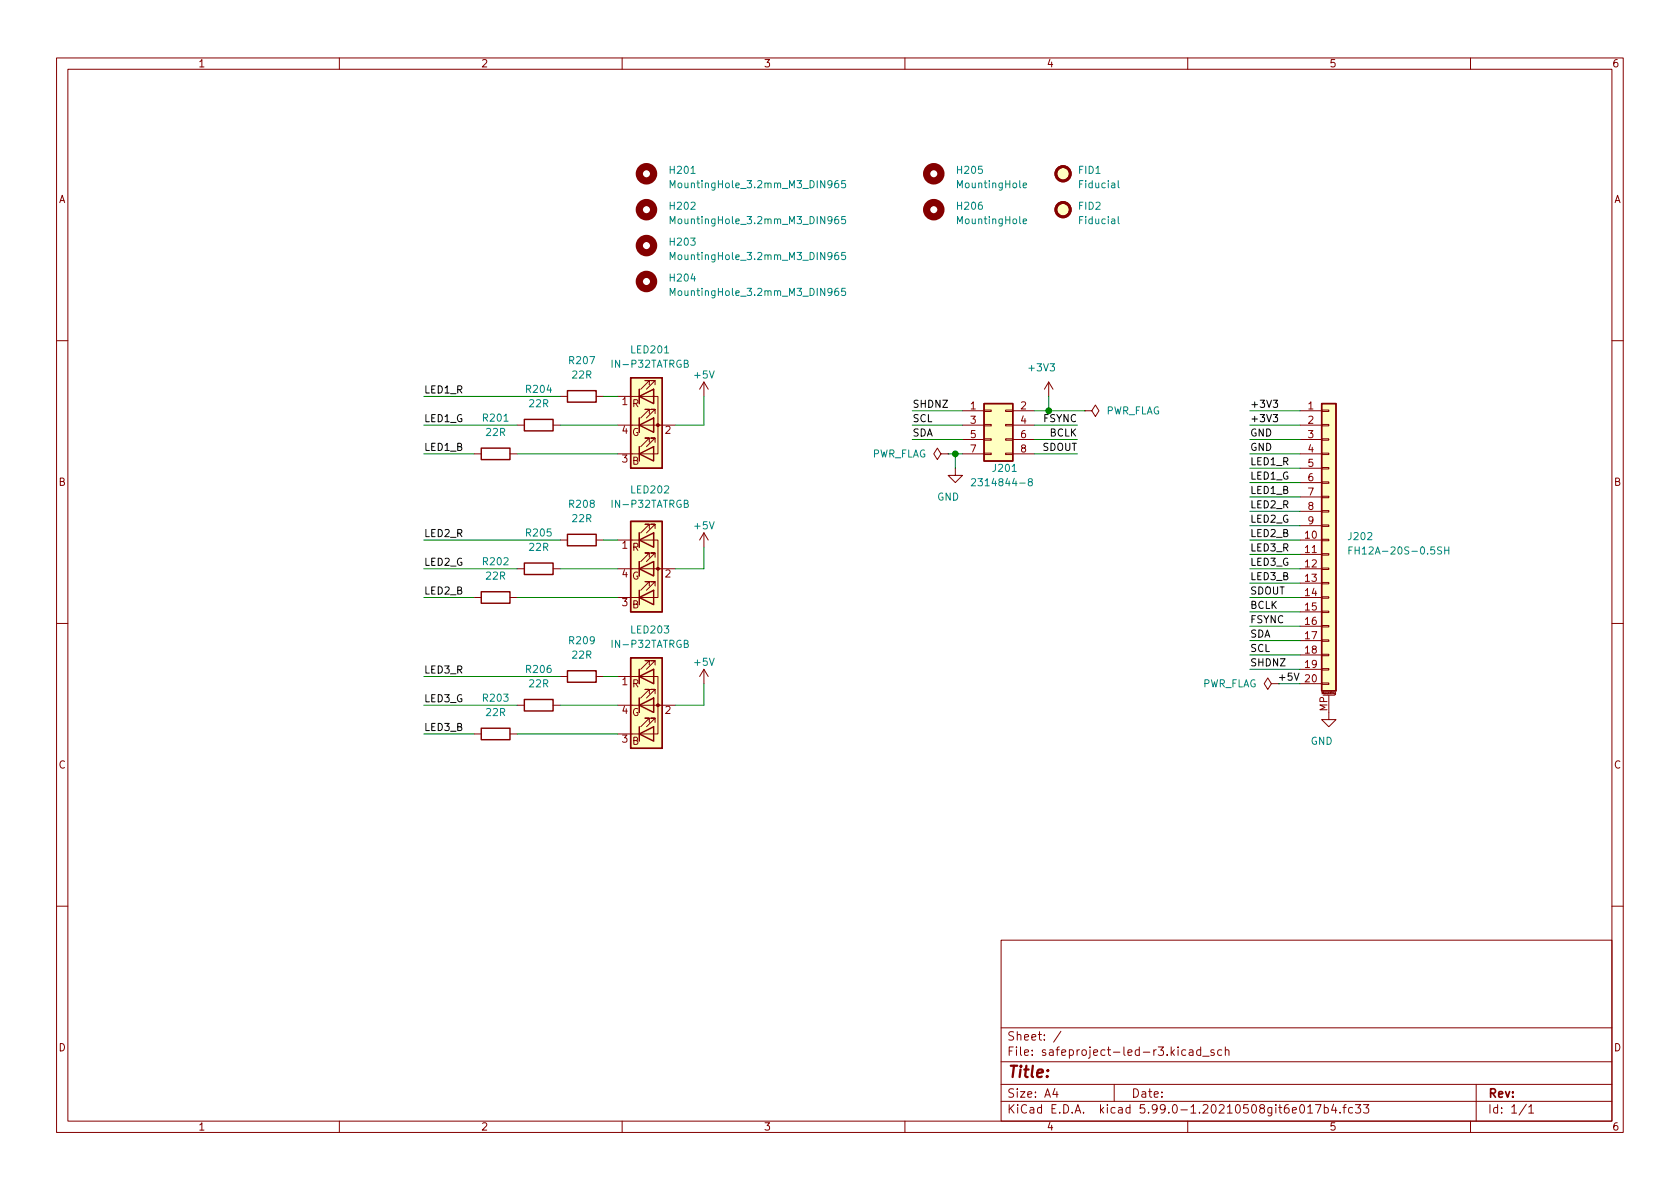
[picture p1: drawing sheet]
<svg xmlns="http://www.w3.org/2000/svg" width="297mm" height="210mm" viewBox="0 0 297 210" stroke-linecap="round" stroke-linejoin="round" font-family="sans-serif">
<g fill="none" stroke="#840000" stroke-width=".18">
<path d="M10 10.2h277v190.1h-277zM12 12.2h273v186.1h-273zM60 10.2v2M110 10.2v2M160 10.2v2M210 10.2v2M260 10.2v2M10 60.2h2M91.4 75.2h1.3M97.8 75.2h1.3M99.1 70.1h1.2M105.4 70.1h1.3"/>
<path d="M109.2 70.1h7.1v10.2h-7.1M109.2 75.2h2.6M113 73.9v2.5M113 68.8v2.6M113 75.2h6.4M114.8 78.2v-.7h-.8h.8l-1.5 1.5M114.8 73.1v-.7h-.8h.8l-1.5 1.5M114.8 68.1v-.8h-.8h.8l-1.5 1.5M115.6 73.9v2.5zM115.6 73.9h.1M115.6 68.8v2.6zM115.6 68.8h.1"/>
<path d="M115.8 78.2v-.7h-.7h.7l-1.5 1.5M115.8 73.1v-.7h-.7h.7l-1.5 1.5M115.8 68.1v-.8h-.7h.7l-1.5 1.5M124.5 67.6v2.5M124.5 67.6l-.8 1.2M124.5 67.6l.7 1.2M170.2 75.2h3.8M170.2 72.6h3.8M170.2 77.7h3.8M174 77.6h1.3v.2h-1.3zM174 75.1h1.3v.2h-1.3zM174 72.5h1.3v.3h-1.3z"/>
<path d="M177.8 77.6h1.3v.2h-1.3zM177.8 75.1h1.3v.2h-1.3zM177.8 72.5h1.3v.3h-1.3zM179.1 75.2h3.8M179.1 72.6h3.8M179.1 77.7h3.8M185.4 67.6l.8 1.2M185.4 67.6v2.5M185.4 67.6l-.7 1.2M191.8 72.6h1.2l.7-1 .6 1-.6 1.1-.7-1.1M191.8 72.6h.1M229.9 75.2h3.8"/>
<path d="M229.9 72.6h3.8M229.9 77.7h3.8M233.7 77.6h1.2v.2h-1.2zM233.7 75.1h1.2v.2h-1.2zM233.7 72.5h1.2v.3h-1.2zM285 60.2h2M83.8 80.3h1.3M90.2 80.3h1.2M99.1 95.5h1.2M105.4 95.5h1.3M109.2 95.5h7.1v10.2h-7.1M113 99.3v2.5"/>
<path d="M113 94.2v2.6M114.8 98.5v-.7h-.8h.8l-1.5 1.5M114.8 93.5v-.8h-.8h.8l-1.5 1.5M115.6 99.3v2.5zM115.6 99.3h.1M115.6 94.2v2.6zM115.6 94.2h.1M115.8 98.5v-.7h-.7h.7l-1.5 1.5M115.8 93.5v-.8h-.7h.7l-1.5 1.5M124.5 94.2v2.6M124.5 94.2l-.8 1.3M124.5 94.2l.7 1.3"/>
<path d="M166.4 80.3l-.7 1-.6-1 .6-1.1 .7 1.1h1.2M167.6 80.3h.1M168.9 82.8v1.3h-1.3l1.3 1.2 1.3-1.2h-1.3M170.2 80.3h3.8M174 80.1h1.3v.3h-1.3zM177.8 80.1h1.3v.3h-1.3zM179.1 80.3h3.8M229.9 80.3h3.8M229.9 95.5h3.8M229.9 98h3.8M229.9 82.8h3.8M229.9 85.3h3.8"/>
<path d="M229.9 87.9h3.8M229.9 90.4h3.8M229.9 93h3.8M233.7 97.9h1.2v.3h-1.2zM233.7 95.4h1.2v.2h-1.2zM233.7 92.8h1.2v.3h-1.2zM233.7 90.3h1.2v.2h-1.2zM233.7 87.8h1.2v.2h-1.2zM233.7 85.2h1.2v.3h-1.2zM233.7 82.7h1.2v.2h-1.2zM233.7 80.1h1.2v.3h-1.2zM10 110.2h2"/>
<path d="M83.8 105.7h1.3M90.2 105.7h1.2M91.4 100.6h1.3M97.8 100.6h1.3M99.1 119.6h1.2M105.4 119.6h1.3M109.2 119.6h7.1v10.2h-7.1M109.2 100.6h2.6M113 118.4v2.5M113 100.6h6.4M114.8 117.6v-.8h-.8h.8l-1.5 1.6M114.8 103.6v-.7h-.8h.8l-1.5 1.5"/>
<path d="M115.6 118.4v2.5zM115.6 118.4h.1M115.8 117.6v-.8h-.7h.7l-1.5 1.6M115.8 103.6v-.7h-.7h.7l-1.5 1.5M124.5 118.4l-.8 1.2M124.5 118.4v2.5M124.5 118.4l.7 1.2M229.9 105.7h3.8M229.9 100.6h3.8M229.9 103.1h3.8M229.9 108.2h3.8M229.9 110.7h3.8"/>
<path d="M229.9 113.3h3.8M229.9 115.8h3.8M229.9 118.4h3.8M233.7 118.2h1.2v.3h-1.2zM233.7 115.7h1.2v.2h-1.2zM233.7 113.2h1.2v.2h-1.2zM233.7 110.6h1.2v.3h-1.2zM233.7 108.1h1.2v.2h-1.2zM233.7 105.5h1.2v.3h-1.2zM233.7 103h1.2v.2h-1.2zM233.7 100.5h1.2v.2h-1.2zM285 110.2h2"/>
<path d="M83.8 129.8h1.3M90.2 129.8h1.2M91.4 124.7h1.3M97.8 124.7h1.3M109.2 124.7h2.6M113 123.4v2.6M113 124.7h6.4M114.8 127.8v-.8h-.8h.8l-1.5 1.5M114.8 122.7v-.8h-.8h.8l-1.5 1.5M115.6 123.4v2.6zM115.6 123.4h.1M115.8 127.8v-.8h-.7h.7l-1.5 1.5"/>
<path d="M115.8 122.7v-.8h-.7h.7l-1.5 1.5M224.8 120.9l-.6-1-.7 1 .7 1 .6-1h1.3M226.1 120.9h.1M229.9 120.9h3.8M233.7 120.8h1.2v.2h-1.2zM233.9 122.9h2.1M234.9 122.9v4.3h-1.2l1.2 1.3 1.3-1.3h-1.3M236.1 122.7h-.1v-.2h.1v.3h-.1M10 160.2h2M177 166.3h108v32h-108zM285 160.2h2M60 198.3v2"/>
<path d="M110 198.3v2M160 198.3v2M177 194.8h108M177 191.8h108M177 187.8h108M177 181.8h108M186.5 192.5l-.4 1h1M186.9 193v1M187.6 182.4l-1.3 1.9M197 191.8v3M209.6 185.7l-.4-.1-.3 .3v.4l.2 .3h.5M210 198.3v2"/>
<path d="M210.3 185.7h.6v.9M210.9 186l-.5 .1a.29 .29 0 0 0-.2 .2 .29 .29 0 0 0 .2 .3h.5M212.3 185.7l-.4-.1-.3 .3v.4l.1 .3h.6M212.3 185.1v1.5M212.6 186.8h1.2M214.6 185.7l-.3-.1-.2 .2v.3l.5 .1v.4h-.5M216 185.7l-.4-.1-.3 .3v.4l.1 .3h.6M216.6 185.8l.3-.2 .3 .1 .1 .9M216.6 185.1v1.5M230 195.4l.1-.1a.81 .81 0 0 1 .6 .7 .81 .81 0 0 1-.3 .8h-.1a.81 .81 0 0 1-.6-.6 .81 .81 0 0 1 .3-.8zM231.2 195.8l.4-.5v1.5M231.2 196.8h.9"/>
<path d="M232.6 195.3h1l-.7 1.5M234.1 195.9l.5-.1 .3 .3v.4l-.2 .3h-.6M234.1 195.3v1.5M235.8 195.3l-.4 1h1M236.1 195.8v1M236.9 196.7v.1M237.4 195.8h.6M238 195.3l-.4 .2v1.3M239.1 195.9l-.4-.1-.3 .3v.4l.2 .3h.5M239.6 195.3h1l-.5 .6 .4 .1v.7l-.2 .1h-.4l-.3-.1M241.1 195.3h.9l-.5 .6 .4 .1v.7l-.2 .1h-.4l-.2-.1M260 198.3v2"/>
<path d="M261 191.8v6.5M269.9 195.3l-1.3 1.9M270.3 195.8l.4-.5v1.5M270.3 196.8h.9"/>
</g>
<g fill="none" stroke="#840000" stroke-width=".25">
<path d="M85.1 79.2h5.1v2.1h-5.1zM92.7 74.2h5.1v2h-5.1zM100.3 69.1h5.1v2h-5.1zM111.5 66.8h5.6v16h-5.6zM113 75.2l2.6-1.3v2.5zM113 70.1l2.6-1.3v2.6zM113 68.8v2.6M113 73.9v2.5M113 79v2.5M174 71.4h5.1v10.1h-5.1zM233.7 71.4h2.5v50.8h-2.5zM92.7 99.6h5.1v2h-5.1z"/>
<path d="M100.3 94.5h5.1v2h-5.1zM111.5 92.2h5.6v16h-5.6zM113 80.3l2.6-1.3v2.5zM113 95.5l2.6-1.3v2.6zM113 94.2v2.6M113 99.3v2.5M85.1 104.6h5.1v2.1h-5.1zM100.3 118.6h5.1v2h-5.1zM111.5 116.3h5.6v16h-5.6zM113 119.6l2.6-1.2v2.5zM113 105.7l2.6-1.3v2.5zM113 100.6l2.6-1.3v2.5z"/>
<path d="M113 104.4v2.5M113 118.4v2.5M85.1 128.8h5.1v2h-5.1zM92.7 123.7h5.1v2h-5.1zM113 129.8l2.6-1.3v2.6zM113 124.7l2.6-1.3v2.6zM113 123.4v2.6M113 128.5v2.6"/>
</g>
<g fill="#ffffc2" stroke="#ffffc2" stroke-width=".18">
<path d="M111.5 66.8h5.6v16h-5.6z"/>
<path d="M174 71.4h5.1v10.1h-5.1z"/>
<path d="M111.5 116.3h5.6v16h-5.6z"/>
<path d="M111.5 92.2h5.6v16h-5.6z"/>
<path d="M233.7 71.4h2.5v50.8h-2.5z"/>
<circle cx="188" cy="30.7" r="1.27"/>
<circle cx="188" cy="37.1" r="1.27"/>
</g>
<g fill="#840000" stroke="#840000" stroke-width=".18">
<circle cx="116.3" cy="75.2" r=".25"/>
<circle cx="116.3" cy="124.7" r=".25"/>
<circle cx="116.3" cy="100.6" r=".25"/>
</g>
<g fill="none" stroke="#840000" stroke-width="1.3">
<circle cx="114.3" cy="30.7" r="1.27"/>
<circle cx="114.3" cy="37.1" r="1.27"/>
<circle cx="165.1" cy="30.7" r="1.27"/>
<circle cx="165.1" cy="37.1" r="1.27"/>
<circle cx="114.3" cy="43.4" r="1.27"/>
<circle cx="114.3" cy="49.8" r="1.27"/>
</g>
<g fill="none" stroke="#008484" stroke-width=".18">
<path d="M118.5 33.2v-1.3l.4 .9 .4-.9v1.3M118.5 39.6v-1.3l.4 .9 .4-.9v1.3M148.2 31.9l-.4 .1a.86 .86 0 0 0 0 1.2l.4-.1 .1-.4-.2-.3-.4 .1-.1 .2M148.2 38.3h-.4a.86 .86 0 0 0 0 1.3l.4-.2 .1-.4-.2-.2h-.4l-.1 .2M149.5 31.9h-.6l-.1 .6 .2-.1 .4 .1 .1 .2v.4l-.2 .1-.5-.1M149.5 38.3h-.6l-.1 .6 .2-.1h.4l.1 .2v.4l-.2 .2-.5-.2M180.9 32.8l.6-.1-.1-.3h-.3l-.2 .1 .1 .6h.4M180.9 39.1l.6-.1-.1-.2-.3-.1-.2 .2 .1 .6h.4M197.7 31.9v1.1l.2 .2M197.7 38.3v1.1l.2 .2M118.5 45.9v-1.3l.4 .9 .4-.9v1.3M118.5 52.3v-1.3l.4 .9 .4-.9v1.3"/>
<path d="M148.2 44.6l-.4 .1a.86 .86 0 0 0 0 1.2l.4-.1 .1-.4-.2-.3-.4 .1-.1 .2M148.2 51h-.4a.86 .86 0 0 0 0 1.3l.4-.2 .1-.4-.2-.2h-.4l-.1 .2M149.5 44.6h-.6l-.1 .6 .2-.1 .4 .1 .1 .2v.4l-.2 .1-.5-.1M149.5 51h-.6l-.1 .6 .2-.1h.4l.1 .2v.4l-.2 .2-.5-.2M171.8 84.8l.5-.2 .2 .4-.8 .9h.8M182.1 85.2l-.3-.3 .1-.1 .2-.2 .3 .1 .1 .2v.2l-.6 .1-.1 .2v.3l.3 .2h.3l.1-.2v-.4l-.2-.1M238.5 97.3h.4M239.1 96.7h-.6v1.3M255.4 97.3h.8M255.4 96.7v1.3M256.2 96.7v1.3"/>
</g>
<g fill="none" stroke="#840000" stroke-width=".51">
<circle cx="188" cy="37.1" r="1.27"/>
<circle cx="188" cy="30.7" r="1.27"/>
</g>
<path d="M225.1 73.3h.8l-.4 .5 .3 .1v.6l-.1 .1-.6-.1M225.1 70.8h.8l-.4 .5 .3 .1v.5l-.1 .1-.6-.1" fill="none" stroke="#000" stroke-width=".18"/>
<g fill="none" stroke="#008400" stroke-width=".18">
<path d="M74.9 75.2h16.5M74.9 70.1h24.2M99.1 75.2h10.1M106.7 70.1h2.5M124.5 70.1v5.1h-5.1M161.3 77.7h8.9M161.3 75.2h8.9M161.3 72.6h8.9M182.9 77.7h7.6M182.9 75.2h7.6M182.9 72.6h8.9M185.4 70.1v2.5"/>
<path d="M221 77.7h8.9M221 75.2h8.9M221 72.6h8.9M74.9 80.3h8.9M74.9 95.5h24.2M91.4 80.3h17.8M106.7 95.5h2.5M124.5 96.8v3.8h-5.1M167.6 80.3h2.6M168.9 80.3v2.5M182.9 80.3h7.6M221 80.3h8.9"/>
<path d="M221 95.5h8.9M221 98h8.9M221 93h8.9M221 90.4h8.9M221 87.9h8.9M221 85.3h8.9M221 82.8h8.9M74.9 100.6h16.5M74.9 119.6h24.2M74.9 105.7h8.9M91.4 105.7h17.8M99.1 100.6h10.1"/>
<path d="M106.7 119.6h2.5M221 100.6h8.9M221 105.7h8.9M221 113.3h8.9M221 110.7h8.9M221 108.2h8.9M221 115.8h8.9M221 103.1h8.9M221 118.4h8.9M74.9 124.7h16.5M74.9 129.8h8.9M91.4 129.8h17.8"/>
<path d="M99.1 124.7h10.1M124.5 120.9v3.8h-5.1M226.1 120.9h3.8"/>
</g>
<g fill="#008400" stroke="#008400" stroke-width=".18">
<circle cx="168.9" cy="80.3" r=".51"/>
<circle cx="185.4" cy="72.6" r=".51"/>
</g>
<text font-size="2.8" fill="#840000" x="178" y="190.6">Title:</text>
<g font-size="2.1" fill="#840000">
<text x="178" y="184">Sheet: /</text>
<text x="178" y="186.7">File: safeproject-led-r3.kicad_sch</text>
<text x="178" y="196.9">KiCad E.D.A. kicad 5.99.0-1.20210508git6e017b4.fc33</text>
<text x="178" y="194.1">Size: A4</text>
<text x="200" y="194.1">Date:</text>
<text x="263" y="194.1">Rev:</text>
<text x="263" y="196.9">Id: 1/1</text>
</g>
<g font-size="1.8" fill="#840000">
<text x="35" y="11.9">1</text>
<text x="85" y="11.9">2</text>
<text x="135" y="11.9">3</text>
<text x="185" y="11.9">4</text>
<text x="235" y="11.9">5</text>
<text x="285" y="11.9">6</text>
<text x="10.3" y="35.9">A</text>
<text x="285.3" y="35.9">A</text>
<text x="110" y="71.6">1</text>
<text x="110" y="76.7">4</text>
<text x="111.7" y="77.1">G</text>
<text x="111.8" y="72">R</text>
<text x="117.6" y="76.7">2</text>
<text x="171.6" y="72.4">1</text>
<text x="171.6" y="74.9">3</text>
<text x="171.6" y="77.5">5</text>
<text x="180.5" y="72.4">2</text>
<text x="180.5" y="74.9">4</text>
<text x="180.5" y="77.5">6</text>
<text x="231.3" y="72.4">1</text>
<text x="231.3" y="74.9">2</text>
<text x="231.3" y="77.5">3</text>
<text x="110" y="81.8">3</text>
<text x="111.8" y="82.2">B</text>
<text x="171.6" y="80">7</text>
<text x="180.5" y="80">8</text>
<text x="231.3" y="80">4</text>
<text x="231.3" y="82.5">5</text>
<text x="10.3" y="85.9">B</text>
<text x="231.3" y="85.1">6</text>
<text x="231.3" y="87.6">7</text>
<text x="285.3" y="85.9">B</text>
<text x="230.8" y="95.2">10</text>
<text x="231.3" y="90.2">8</text>
<text x="231.3" y="92.7">9</text>
<text x="110" y="97">1</text>
<text x="111.8" y="97.4">R</text>
<text x="230.8" y="97.8">11</text>
<text x="230.8" y="100.3">12</text>
<text x="110" y="107.2">3</text>
<text x="110" y="102.1">4</text>
<text x="111.7" y="102.5">G</text>
<text x="111.8" y="107.6">B</text>
<text x="117.6" y="102.1">2</text>
<text x="230.8" y="102.9">13</text>
<text x="230.8" y="105.4">14</text>
<text x="230.8" y="107.9">15</text>
<text x="230.8" y="110.5">16</text>
<text x="230.8" y="113">17</text>
<text x="230.8" y="115.6">18</text>
<text x="230.8" y="118.1">19</text>
<text x="110" y="121.2">1</text>
<text x="111.8" y="121.5">R</text>
<text x="234.7" y="125.8" transform="rotate(-90 234.7 125.8)">MP</text>
<text x="110" y="131.3">3</text>
<text x="110" y="126.2">4</text>
<text x="111.7" y="126.6">G</text>
<text x="111.8" y="131.7">B</text>
<text x="117.6" y="126.2">2</text>
<text x="10.3" y="135.9">C</text>
<text x="285.3" y="135.9">C</text>
<text x="10.3" y="185.9">D</text>
<text x="285.3" y="185.9">D</text>
<text x="35" y="199.9">1</text>
<text x="85" y="199.9">2</text>
<text x="135" y="199.9">3</text>
<text x="185" y="199.9">4</text>
<text x="235" y="199.9">5</text>
<text x="285" y="199.9">6</text>
</g>
<g font-size="1.8" fill="#008484">
<text x="118.6" y="30.7">H201</text>
<text x="119.6" y="33.3">MountingHole_3.2mm_M3_DIN965</text>
<text x="169.4" y="30.7">H205</text>
<text x="169.5" y="33.3">MountingHole</text>
<text x="190.7" y="30.7">FID1</text>
<text x="191" y="33.3">Fiducial</text>
<text x="118.6" y="37.1">H202</text>
<text x="119.6" y="39.6">MountingHole_3.2mm_M3_DIN965</text>
<text x="169.4" y="37.1">H206</text>
<text x="169.5" y="39.6">MountingHole</text>
<text x="190.7" y="37.1">FID2</text>
<text x="191" y="39.6">Fiducial</text>
<text x="118.6" y="43.4">H203</text>
<text x="119.6" y="46">MountingHole_3.2mm_M3_DIN965</text>
<text x="118.6" y="49.8">H204</text>
<text x="119.6" y="52.3">MountingHole_3.2mm_M3_DIN965</text>
<text x="100.8" y="64.4">R207</text>
<text x="108.5" y="65">IN-P32TATRGB</text>
<text x="111.7" y="62.5">LED201</text>
<text x="182.1" y="65.7">+3V3</text>
<text x="93.1" y="69.5">R204</text>
<text x="101.2" y="66.9">22R</text>
<text x="122.9" y="66.9">+5V</text>
<text x="85.5" y="74.5">R201</text>
<text x="86" y="77.1">22R</text>
<text x="93.6" y="72">22R</text>
<text x="195.4" y="73.3">PWR_FLAG</text>
<text x="154.1" y="80.9">PWR_FLAG</text>
<text x="175.7" y="83.4">J201</text>
<text x="100.8" y="89.8">R208</text>
<text x="108.5" y="89.8">IN-P32TATRGB</text>
<text x="111.7" y="87.2">LED202</text>
<text x="165.7" y="88.5">GND</text>
<text x="172.9" y="86">2314844-8</text>
<text x="93.1" y="94.9">R205</text>
<text x="101.2" y="92.3">22R</text>
<text x="122.9" y="93.6">+5V</text>
<text x="238.5" y="95.5">J202</text>
<text x="85.5" y="99.9">R202</text>
<text x="93.6" y="97.4">22R</text>
<text x="239.9" y="98">FH12A-20S-0.5SH</text>
<text x="86" y="102.5">22R</text>
<text x="100.8" y="113.9">R209</text>
<text x="111.7" y="112">LED203</text>
<text x="93.1" y="119">R206</text>
<text x="101.2" y="116.5">22R</text>
<text x="108.5" y="114.5">IN-P32TATRGB</text>
<text x="122.9" y="117.7">+5V</text>
<text x="85.5" y="124.1">R203</text>
<text x="93.6" y="121.5">22R</text>
<text x="212.5" y="121.5">PWR_FLAG</text>
<text x="86" y="126.6">22R</text>
<text x="231.7" y="131.7">GND</text>
</g>
<g font-size="1.8">
<text x="74.9" y="69.6">LED1_R</text>
<text x="74.9" y="74.6">LED1_G</text>
<text x="161.3" y="72.1">SHDNZ</text>
<text x="161.3" y="77.2">SDA</text>
<text x="161.3" y="74.6">SCL</text>
<text x="184.5" y="74.6">FSYNC</text>
<text x="185.6" y="77.2">BCLK</text>
<text x="221" y="74.6">+3V3</text>
<text x="221" y="77.2">GND</text>
<text x="221" y="72.1">+3V3</text>
<text x="74.9" y="79.7">LED1_B</text>
<text x="184.3" y="79.7">SDOUT</text>
<text x="221" y="79.7">GND</text>
<text x="221" y="82.3">LED1_R</text>
<text x="221" y="89.9">LED2_R</text>
<text x="221" y="87.3">LED1_B</text>
<text x="221" y="84.8">LED1_G</text>
<text x="74.9" y="95">LED2_R</text>
<text x="221" y="92.4">LED2_G</text>
<text x="221" y="95">LED2_B</text>
<text x="74.9" y="100">LED2_G</text>
<text x="221" y="97.5">LED3_R</text>
<text x="221" y="100">LED3_G</text>
<text x="74.9" y="105.1">LED2_B</text>
<text x="221" y="105.1">SDOUT</text>
<text x="221" y="102.6">LED3_B</text>
<text x="221" y="107.7">BCLK</text>
<text x="221" y="110.2">FSYNC</text>
<text x="221" y="112.7">SDA</text>
<text x="74.9" y="119.1">LED3_R</text>
<text x="221" y="115.3">SCL</text>
<text x="221" y="117.8">SHDNZ</text>
<text x="74.9" y="124.2">LED3_G</text>
<text x="226.7" y="120.4">+5V 20</text>
<text x="74.9" y="129.2">LED3_B</text>
</g>
<text font-size=".5" fill="#840000" x="233.8" y="122.7">Mounting</text>
</svg>
